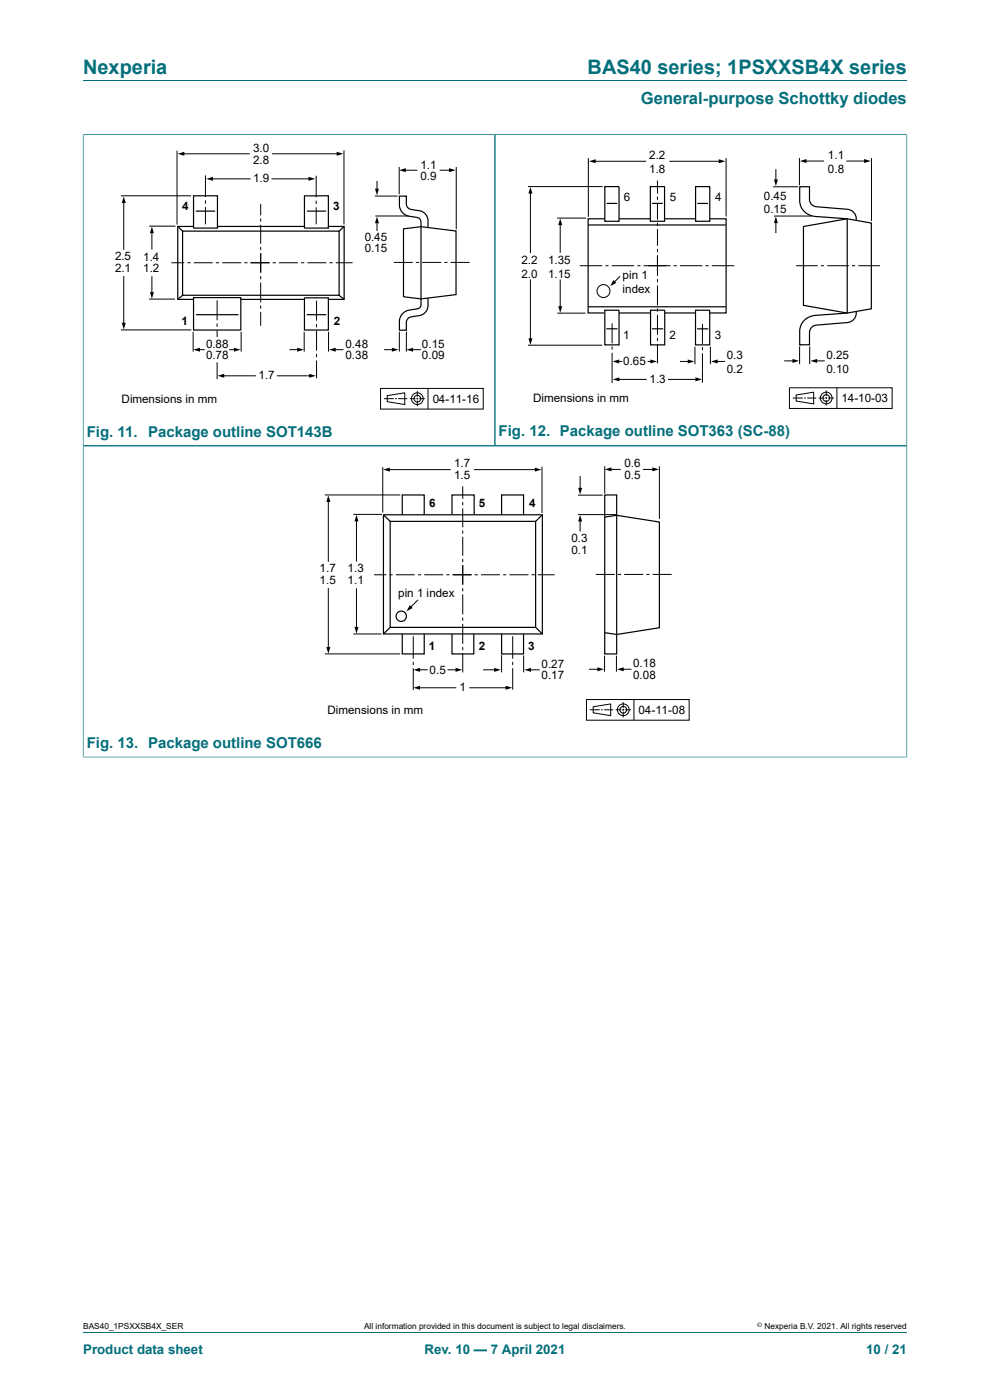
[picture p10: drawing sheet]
<svg xmlns="http://www.w3.org/2000/svg" width="210mm" height="297mm" viewBox="0 0 210 297" stroke-linecap="round" stroke-linejoin="round" font-family="sans-serif">
<path d="M17.6 17.1h174.8M17.6 28.6h174.8M17.6 28.5v132.2M105 28.6v66M192.4 28.5v132.2M17.6 94.6h174.8M17.6 160.6h174.8M17.6 282.6h174.8" fill="none" stroke="#036f7b" stroke-width=".21"/>
<path d="M19.8 29.8h83.1v57.3h-83.1zM63.5 95.8h83v57.3h-83z" fill="none" stroke="#fff" stroke-width=".21"/>
<g fill="none" stroke="#000" stroke-width=".21">
<path d="M37.5 32v15.6M38.7 32.6h14.3M43.6 37.2v4.6M44.8 37.9h8.3M57.6 37.9h8.1M57.7 32.6h14M67.1 37.3v4.6M73 31.9v15.7M80 38.4v1.9M84.7 35.4v5.8M85.7 36.1h2.8M93.3 36.1h2.2"/>
<path d="M96.8 35.4v13.2M112 39.6h15.8M124.8 33.5v12.5M126 34.2h11.1M139.5 38.3v2.8M142 34.2h10.8M154 33.5v12.4M164 39.6h5.3M164.6 35.9v2.5M169.6 33.5v5.8M170.7 34.2h4.1M179.5 34.2h4.1"/>
<path d="M184.9 33.5v13.4M25.7 41.5h14.8M26.3 42.8v10.2M26.3 58.6v10.2M31.6 48h5.6M32.2 49.2v3.7M32.2 58.6v3.7M36.3 55.7h2.8M39.8 55.7h.6M41.1 55.7h4M43.6 42.5v.7M43.6 43.9v3.7"/>
<path d="M45.8 55.7h.7M47.1 55.7h4.1M51.8 55.7h.7M53.1 55.7h4.1M55.3 43.2v2.5M55.3 46.4v.6M55.3 47.7v4M55.3 52.4v.7M55.3 53.7v4.2M55.3 58.6v.7M55.3 59.9v4.3M57.8 55.7h.7"/>
<path d="M59.2 55.7h4M63.9 55.7h.6M65.2 55.7h4M67.1 42.6v.7M67.1 44v3.6M69.9 55.7h.7M71.2 55.7h3.6M79.5 41.6h4.8M79.6 45.8h7M80 47.1v1.9M83.5 55.7h4M88.2 55.7h.7"/>
<path d="M89.6 55.7h4M94.2 55.7h.7M95.6 55.7h4M112.5 40.8v12.9M112.5 59.3v12.8M118.2 46.3h6.1M118.8 47.5v6.1M118.8 59.3v5.9M123 56.4h4.7M128.4 56.4h.7M129.8 56.4h4.7M131.5 58.6l-1.3 1.3"/>
<path d="M135.2 56.4h.7M136.5 56.4h5.7M139.5 41.7v.7M139.5 43.1v3.5M139.5 47.3v.6M139.5 48.6v3.5M139.5 52.8v.7M139.5 54.1v4.4M139.5 59.2v.7M142.9 56.4h.7M144.2 56.4h4.8M149.7 56.4h.6"/>
<path d="M151 56.4h4.8M164.2 45.8h8M164.6 47.1v2.3M168.9 56.4h4.6M174.1 56.4h.7M175.5 56.4h4.6M180.7 56.4h.7M182.1 56.4h4.6M25.7 70h14.9M31.6 63.5h5.5M41 70.4v4.2M42.1 74.2h1.3"/>
<path d="M46.1 63.7v4.2M46.1 68.6v.7M46.1 70.1v1.4M46.1 76.9v3.5M47.2 79.7h7.1M48.6 74.2h1.3M51.1 70.4v4.2M55.3 64.8v.7M55.3 66.2v2.9M58.7 79.7h7.2M61.4 74.2h1.9M64.5 70.4v4.2"/>
<path d="M67.1 63.8v4.2M67.1 68.7v.7M67.1 70.1v4.3M67.1 75.1v.7M67.1 76.5v3.7M69.7 70.4v4.2M70.9 74.2h2M81.5 74.2h1.9M84.7 70.4v4.2M86.2 70.4v4.2M87.3 74.2h2M112 73.2h15.8"/>
<path d="M118.2 66.4h6M129.8 68.6v4.2M129.8 73.5v.7M129.8 74.8v6.5M131.1 76.7h.9M137.4 76.7h.8M139.5 60.6v4.2M139.5 65.5v.6M139.5 66.8v4.2M139.5 71.7v.7M139.5 73v4.1M144.2 76.7h2"/>
<path d="M147.4 73.6v3.7M149 68.7v4.2M149 73.6v.7M149 74.9v6.3M150.7 73.6v3.7M151.9 76.7h1.9M166.3 76.6h2.1M169.6 73.5v3.8M171.8 73.5v3.8M173 76.6h2M80.7 82.4h21.8v4.4h-21.8zM81.2 99.1v9.6"/>
<path d="M81.4 84.6h2.1M82.2 83.9l3.7-.6v2.5l-3.7-.6zM82.3 99.6h13.3M83.8 84.6h.4M84.5 84.6h1.9M86.9 84.6h1.2M88.3 84.6h.4M88.5 83v1.2M88.5 84.4v.4M88.5 85v1.2M88.9 84.6h1.2M90.8 82.4v4.4"/>
<path d="M100.5 99.6h13.2M115 99v9.8M128.3 98.9v5.8M129.3 99.6h2.4M131 80.5h6.2M136.4 99.6h2.3M139.9 98.9v11.2M141.7 80.5h6.1M167.5 82.3h21.7v4.4h-21.7zM168.2 84.4h2.1M168.9 83.8l3.7-.6v2.5l-3.7-.6zM170.6 84.4h.3"/>
<path d="M171.2 84.4h1.9M173.7 84.4h1.2M175.1 84.4h.3M175.3 82.8v1.2M175.3 84.3v.3M175.3 84.8v1.2M175.7 84.4h1.2M177.5 82.3v4.4M68.9 105h16M69.6 106.2v13M75 109.1h6M75.6 110.3v8.8"/>
<path d="M98.2 103.2v2.6M98.2 106.5v.7M98.2 107.9v4M98.2 112.5v.7M98.2 113.9v4M98.2 118.6v.6M98.2 119.9v4.2M122.6 105h5.3M122.6 109.2h8.1M123.1 101v2.8M123.1 110.4v2.4M68.9 138.7h16"/>
<path d="M69.6 124.8v12.7M75 134.5h5.9M75.6 124.8v8.5M79.3 121.9h2.7M82.6 121.9h.7M84 121.9h4M87.7 135v4.7M88.6 127.3l-1.6 1.6M88.7 121.9h.6M90 121.9h4M94.7 121.9h.7M96 121.9h4"/>
<path d="M98.2 124.8v.6M98.2 126.1v4.3M98.2 131v.7M98.2 132.4v4.2M98.2 137.3v.6M98.2 138.6v4M100.7 121.9h.7M102 121.9h4.1M106.4 139v3.6M106.7 121.9h.7M108.1 121.9h4M108.8 135v4.7"/>
<path d="M111.1 139.1v3.5M112.8 121.9h.6M114.1 121.9h3.6M126.4 121.9h4M128.2 139.1v3.4M130.8 139.1v3.4M131.1 121.9h.6M132.4 121.9h4M137.1 121.9h.7M138.4 121.9h4.1M87.7 140.4v.7M87.7 141.7v4.7"/>
<path d="M88.7 145.9h8.1M88.8 142.1h1.9M94.9 142.1h2M99.5 145.9h8M102.5 142.1h2.6M108.8 140.4v.7M108.8 141.8v4.5M112.4 142.1h2.1M124.4 148.4h21.8v4.4h-21.8zM125 142h2M125.1 150.6h2.1M125.8 149.9l3.7-.6v2.5l-3.7-.6z"/>
<path d="M127.5 150.6h.4M128.2 150.6h1.9M130.6 150.6h1.2M132 142h1.9M132 150.6h.4M132.2 149v1.2M132.2 150.4v.4M132.2 151v1.2M132.6 150.6h1.2M134.5 148.4v4.4"/>
<circle cx="128" cy="61.7" r="1.37"/>
<circle cx="88.5" cy="84.6" r="1.25"/>
<circle cx="88.5" cy="84.6" r=".71"/>
<circle cx="175.3" cy="84.4" r="1.24"/>
<circle cx="175.3" cy="84.4" r=".71"/>
<circle cx="132.2" cy="150.6" r="1.25"/>
<circle cx="132.2" cy="150.6" r=".71"/>
</g>
<g fill="#000">
<path d="M37.7 32.6l1.4-.4v.8zM43.8 37.9l1.4-.4v.9zM65.4 37.5l1.5 .4-1.5 .5zM71.4 32.2l1.4 .4-1.4 .4zM84.7 36.1l1.4-.4v.8zM95.3 35.7l1.4 .4-1.4 .4zM124.9 34.2l1.5-.4v.8zM152.5 33.8l1.4 .4-1.4 .4zM164.2 38.1h.8l-.4 1.4zM169.7 34.2l1.4-.5v.9zM183.3 33.7l1.4 .5-1.4 .4zM26.3 41.7l.4 1.4h-.9z"/>
<path d="M32.2 48l.4 1.5h-.8zM79.5 40h.9l-.4 1.4zM80 45.9l.4 1.4h-.9zM112.5 39.7l.4 1.4h-.8zM118.8 46.3l.5 1.5h-.9zM164.6 45.9l.4 1.4h-.8zM25.8 68.5h.9l-.4 1.4zM31.8 62h.8l-.4 1.4zM41 74.2l1.4-.4v.8zM46.2 79.7l1.4-.4v.8zM49.6 73.8l1.4 .4-1.4 .4zM63 73.8l1.5 .4-1.5 .4z"/>
<path d="M65.6 79.3l1.4 .4-1.4 .4zM69.8 74.2l1.4-.4v.8zM83.1 73.8l1.4 .4-1.4 .4zM86.2 74.2l1.4-.4v.8zM112.1 71.8h.8l-.4 1.4zM118.4 65h.9l-.5 1.4zM130.1 59.4l.6 .6-1.3 .7zM129.9 76.7l1.4-.4v.8zM137.9 76.3l1.5 .4-1.5 .4zM145.9 76.3l1.4 .4-1.4 .4zM150.8 76.7l1.4-.4v.8zM168.1 76.1l1.4 .5-1.4 .4z"/>
<path d="M171.9 76.6l1.4-.5v.9zM81.3 99.6l1.4-.4v.8zM113.4 99.2l1.5 .4-1.5 .4zM128.3 99.6l1.4-.4v.8zM130 80.5l1.4-.4v.8zM138.4 99.2l1.4 .4-1.4 .4zM147.5 80.1l1.4 .4-1.4 .4zM69.6 105.1l.5 1.4h-.9zM75.6 109.2l.4 1.4h-.8zM122.6 103.5h.9l-.4 1.4zM123.1 109.2l.4 1.4h-.9zM69.2 137.3h.9l-.5 1.4z"/>
<path d="M75.2 133h.8l-.4 1.4zM86.9 128.4l.6 .6-1.3 .7zM87.7 145.9l1.4-.4v.8zM87.7 142.1l1.4-.4v.8zM96.6 141.7l1.5 .4-1.5 .4zM104.8 141.7l1.4 .4-1.4 .4zM107.3 145.5l1.4 .4-1.4 .4zM111.2 142.1l1.4-.4v.8zM126.7 141.6l1.4 .4-1.4 .4zM130.9 142l1.4-.4v.8z"/>
</g>
<g fill="none" stroke="#000" stroke-width=".25">
<path d="M128.3 39.6h3v7.3h-3zM138 39.6h3v7.3h-3zM147.5 39.6h3.1v7.3h-3.1zM37.7 48l1 1M38.7 49h33.2v13.6h-33.2zM41.1 41.5h5v6.9h-5zM41.1 48h-3.4v15.5h3.4M41.5 44.8h4.1M46.1 48h18.5M64.6 41.6l5.1-.1v6.9h-5.1zM65.1 44.8h4.1M69.7 48h3.3v15.5h-3.3"/>
<path d="M73 48l-1.1 1M85.6 48.5l3.7-.4 7.4 .9v13.5l-7.4 .9-3.7-.4zM90.8 48.2a3.1 3.1 0 0 0-.9-3.1l-.9-.4-1.8-.3a1.22 1.22 0 0 1-1-1.1v-1.7h-1.5a3.6 3.6 0 0 0 1.1 3.8 8 8 0 0 0 3 .9l.4 .5 .1 .4v17.6a.9 .9 0 0 1-.8 .7 3.7 3.7 0 0 0-3.5 1.5l-.3 1v2h1.5v-1.7a1.22 1.22 0 0 1 1-1.1 3.4 3.4 0 0 0 3.4-1.4l.2-1v-1.5M124.8 47.7h29.2M128.3 46.4h-3.5v20h3.4M128.7 43.2h2.2M131.3 46.4h6.7M138.3 43.2h2.3M141 46.4h6.5M147.9 43.2h2.3M150.6 46.4h3.4v20h-3.5M170.4 48.1l9.3-1.7 5.1 .9v18.2l-5.1 .9-9.3-1.6z"/>
<path d="M181.6 46.7a2.04 2.04 0 0 0-1.9-2.3l-6.5-.5a1.59 1.59 0 0 1-1.5-1.5v-2.8h-2.1v3a3.5 3.5 0 0 0 3.4 3.3l6.7 .5v20l-6.7 .5a3.5 3.5 0 0 0-3.4 3.3v2.9h2.1v-2.7a1.59 1.59 0 0 1 1.5-1.4l6.5-.6a2.04 2.04 0 0 0 1.9-2.2M38.7 62.6l-1 .9M41.1 63.1h10v6.9h-10zM41.6 66.8h9M51.1 63.5h13.5M64.6 63.2h5.1v6.8h-5.1zM65.1 66.8h4.1M71.9 62.6l1.1 .9M124.8 65.1h29.2M128.3 65.8h3v7.4h-3zM128.6 69.8h2.4M131.3 66.4h6.7"/>
<path d="M138 65.8h3v7.4h-3zM138.3 69.8h2.4M141 66.4h6.5M147.5 65.8h3v7.4h-3zM147.9 69.8h2.3M169.6 73.1h.1M81.3 109.2h33.7v25.3h-33.7zM81.3 109.2l1.5 1.4M82.8 110.6h30.8v22.5h-30.8zM85.3 109.2v-4.2h4.7v4.2M100.6 109.1v-4.1h-4.7v4.1M106.4 109.2v-4.2h4.7v4.2"/>
<path d="M115 109.2l-1.4 1.4M128.3 109.7l2.5-.4 9.1 1.4v22.5l-9.1 1.4-2.5-.4M128.3 105h2.5v33.7h-2.5zM82.8 133.1l-1.5 1.4M85.3 134.5v4.2h4.7v-4.2M95.9 134.5v4.2h4.6v-4.2M106.4 134.5v4.2h4.7v-4.2M113.6 133.1l1.4 1.4"/>
<circle cx="85.1" cy="130.7" r="1.1"/>
</g>
<path d="M189.6 29.8h-81.8v57.1h81.8" fill="none" stroke="#fefefe" stroke-width=".21"/>
<g font-size="4.2" fill="#036f7b">
<text x="17.6" y="15.6">Nexperia</text>
<text x="124.6" y="15.6">BAS40 series; 1PSXXSB4X series</text>
</g>
<text font-size="3.5" fill="#036f7b" x="136" y="22">General-purpose Schottky diodes</text>
<g font-size="3.2" fill="#036f7b">
<text x="18.4" y="92.7">Fig. 11.</text>
<text x="31.4" y="92.7">Package outline SOT143B</text>
<text x="105.8" y="92.5">Fig. 12. Package outline SOT363 (SC-88)</text>
<text x="18.4" y="158.7">Fig. 13. Package outline SOT666</text>
</g>
<g font-size="2.8" fill="#036f7b">
<text x="17.6" y="287.2">Product data sheet</text>
<text x="90.1" y="287.2">Rev. 10 — 7 April 2021</text>
<text x="183.7" y="287.2">10 / 21</text>
</g>
<g font-size="2.5">
<text x="53.7" y="32.3">3.0</text>
<text x="53.7" y="34.8">2.8</text>
<text x="89.2" y="35.8">1.1</text>
<text x="137.7" y="33.7">2.2</text>
<text x="175.6" y="33.7">1.1</text>
<text x="53.7" y="38.6">1.9</text>
<text x="89.2" y="38.3">0.9</text>
<text x="137.7" y="36.6">1.8</text>
<text x="175.6" y="36.7">0.8</text>
<text x="38.6" y="44.6">4</text>
<text x="70.7" y="44.6">3</text>
<text x="132.3" y="42.7">6</text>
<text x="142.1" y="42.7">5</text>
<text x="151.7" y="42.7">4</text>
<text x="162" y="42.3">0.45</text>
<text x="162" y="45.3">0.15</text>
<text x="77.4" y="51">0.45</text>
<text x="77.4" y="53.5">0.15</text>
<text x="24.4" y="55.2">2.5</text>
<text x="24.4" y="57.7">2.1</text>
<text x="30.4" y="55.3">1.4</text>
<text x="30.4" y="57.7">1.2</text>
<text x="110.6" y="55.9">2.2</text>
<text x="110.6" y="58.9">2.0</text>
<text x="116.3" y="55.9">1.35</text>
<text x="116.3" y="58.9">1.15</text>
<text x="132.1" y="59.2">pin 1</text>
<text x="132.1" y="62.1">index</text>
<text x="38.5" y="68.9">1</text>
<text x="70.8" y="68.9">2</text>
<text x="132.2" y="71.9">1</text>
<text x="142" y="71.9">2</text>
<text x="151.6" y="71.9">3</text>
<text x="43.7" y="73.8">0.88</text>
<text x="43.7" y="76.2">0.78</text>
<text x="73.3" y="73.8">0.48</text>
<text x="73.3" y="76.2">0.38</text>
<text x="89.5" y="73.8">0.15</text>
<text x="89.5" y="76.2">0.09</text>
<text x="132.2" y="77.5">0.65</text>
<text x="154.2" y="76.2">0.3</text>
<text x="175.3" y="76.1">0.25</text>
<text x="54.8" y="80.4">1.7</text>
<text x="137.8" y="81.2">1.3</text>
<text x="154.2" y="79.1">0.2</text>
<text x="175.3" y="79">0.10</text>
<text x="25.8" y="85.5">Dimensions in mm</text>
<text x="91.8" y="85.5">04-11-16</text>
<text x="113.1" y="85.3">Dimensions in mm</text>
<text x="178.5" y="85.3">14-10-03</text>
<text x="96.3" y="99.1">1.7</text>
<text x="96.3" y="101.5">1.5</text>
<text x="132.5" y="99.1">0.6</text>
<text x="132.5" y="101.6">0.5</text>
<text x="91" y="107.6">6</text>
<text x="101.6" y="107.6">5</text>
<text x="112.2" y="107.6">4</text>
<text x="121.2" y="115">0.3</text>
<text x="121.2" y="117.5">0.1</text>
<text x="67.8" y="121.4">1.7</text>
<text x="67.8" y="123.9">1.5</text>
<text x="73.7" y="121.4">1.3</text>
<text x="73.7" y="123.9">1.1</text>
<text x="84.5" y="126.6">pin 1 index</text>
<text x="90.9" y="137.8">1</text>
<text x="101.6" y="137.8">2</text>
<text x="112" y="137.8">3</text>
<text x="91.1" y="142.9">0.5</text>
<text x="114.9" y="141.6">0.27</text>
<text x="134.3" y="141.5">0.18</text>
<text x="134.3" y="144">0.08</text>
<text x="97.5" y="146.5">1</text>
<text x="114.9" y="144">0.17</text>
<text x="69.5" y="151.5">Dimensions in mm</text>
<text x="135.5" y="151.5">04-11-08</text>
</g>
<g font-size="1.8">
<text x="17.6" y="282">BAS40_1PSXXSB4X_SER</text>
<text x="77.2" y="282">All information provided in this document is subject to legal disclaimers.</text>
<text x="162.2" y="282">Nexperia B.V. 2021. All rights reserved</text>
</g>
<text font-size="1.4" x="160.6" y="281.6">©</text>
</svg>
